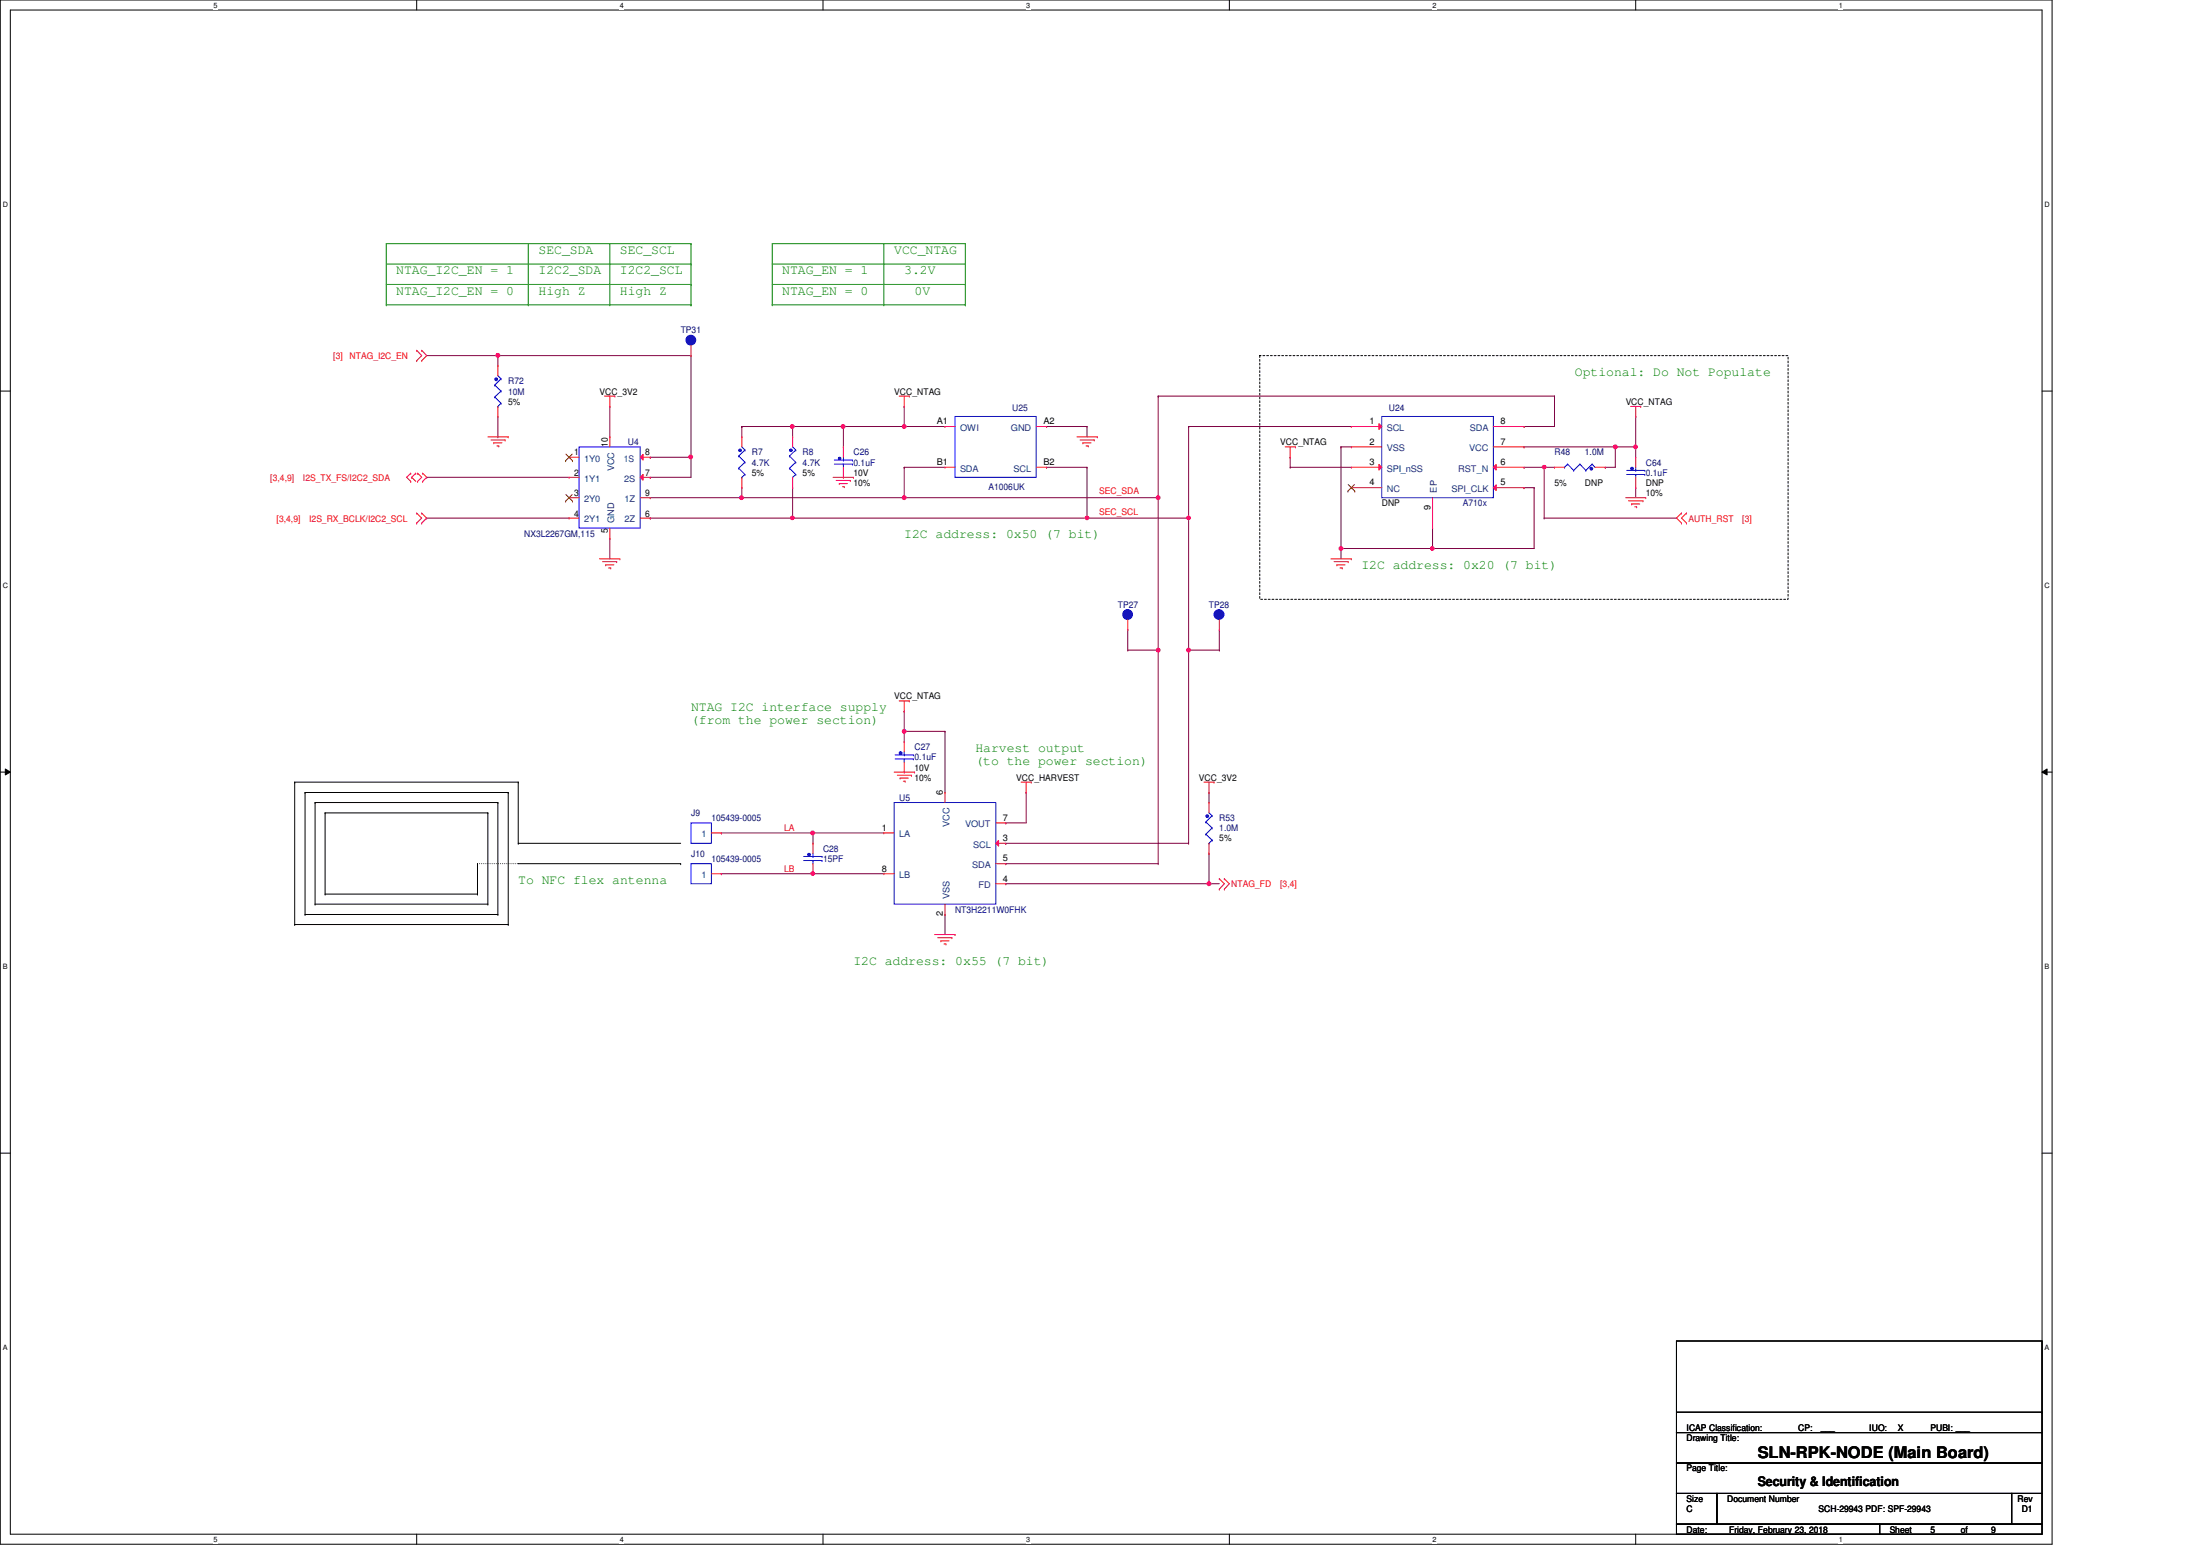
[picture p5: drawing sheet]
<svg xmlns="http://www.w3.org/2000/svg" width="297mm" height="210mm" viewBox="0 0 297 210" stroke-linecap="round" stroke-linejoin="round" font-family="sans-serif">
<path d="M0 0h277.1v208.4h-277.1zM1.4 1.4h274.3v205.7h-274.3z" fill="none" stroke="#000" stroke-width=".14"/>
<g fill="#fff">
<path d="M28.8 .1h.6v1.1h-.6z"/>
<path d="M28.8 207.2h.6v1.1h-.6z"/>
</g>
<path d="M56.3 0v1.4M56.3 207.1v1.3" fill="none" stroke="#000" stroke-width=".14"/>
<g fill="#fff">
<path d="M83.7 .1h.5v1.1h-.5z"/>
<path d="M83.7 207.2h.5v1.1h-.5z"/>
</g>
<path d="M111.1 0v1.4M111.1 207.1v1.3" fill="none" stroke="#000" stroke-width=".14"/>
<g fill="#fff">
<path d="M138.6 .1h.5v1.1h-.5z"/>
<path d="M138.6 207.2h.5v1.1h-.5z"/>
</g>
<path d="M166 0v1.4M166 207.1v1.3" fill="none" stroke="#000" stroke-width=".14"/>
<g fill="#fff">
<path d="M193.4 .1h.6v1.1h-.6z"/>
<path d="M193.4 207.2h.6v1.1h-.6z"/>
</g>
<path d="M220.8 0v1.4M220.8 207.1v1.3" fill="none" stroke="#000" stroke-width=".14"/>
<g fill="#fff">
<path d="M248.3 .1h.5v1.1h-.5z"/>
<path d="M248.3 207.2h.5v1.1h-.5z"/>
<path d="M.4 27.1h.7v1.1h-.7z"/>
<path d="M276.1 27.1h.7v1.1h-.7z"/>
<path d="M.4 78.5h.7v1.1h-.7z"/>
<path d="M276.1 78.5h.7v1.1h-.7z"/>
</g>
<path d="M0 52.8h1.4M275.7 52.8h1.4" fill="none" stroke="#000" stroke-width=".14"/>
<g fill="#fff">
<path d="M.4 129.9h.6v1.1h-.6z"/>
<path d="M276.1 129.9h.6v1.1h-.6z"/>
</g>
<path d="M0 104.2h1.4M.7 103.8l.7 .4-.7 .4zM275.7 104.2l.7-.4v.8zM275.7 104.2h1.4" fill="none" stroke="#000" stroke-width=".14"/>
<path d="M.7 103.8l.7 .4-.7 .4zM275.7 104.2l.7-.4v.8z" fill="#000"/>
<g fill="#fff">
<path d="M.4 181.4h.6v1.1h-.6z"/>
<path d="M276.1 181.4h.6v1.1h-.6z"/>
</g>
<g fill="none" stroke="#000" stroke-width=".14">
<path d="M39.8 105.6h.1M39.8 105.6h30.2M39.8 105.6v19.2M41.2 107h.1M41.2 107h27.4M41.2 107v16.4M42.5 108.3h.1M42.5 108.3h24.7M42.5 108.3v13.7M43.9 109.7h.1M43.9 109.7h22M43.9 109.7v11"/>
<path d="M64.5 116.6h.1M64.5 116.6v4.1M65.9 109.7h.1M65.9 109.7v12.3M67.2 108.3h.1M67.2 108.3v15.1M68.6 107h.1M68.6 107v17.8M70 113.8h.1M70 105.6h.1M70 113.8h21.9M70 105.6v8.2"/>
<path d="M70 116.6h21.9M91.9 116.6h.1M39.8 124.8h.1M39.8 124.8h28.8M41.2 123.4h.1M41.2 123.4h26M42.5 122h.1M42.5 122h23.4M43.9 120.7h.1M43.9 120.7h20.6M64.5 120.7h.1M65.9 122h.1"/>
<path d="M67.2 123.4h.1M68.6 124.8h.1M0 155.7h1.4M275.7 155.7h1.4"/>
</g>
<path d="M170.1 48h71.3v32.9h-71.3z" fill="none" stroke="#000" stroke-width=".14" stroke-dasharray=".3 .3"/>
<path d="M64.5 116.6h5.5M70 116.6h.1" fill="none" stroke="#000" stroke-width=".14" stroke-dasharray="0 .3"/>
<g fill="none" stroke="#008000" stroke-width=".14">
<path d="M52.2 35.6h41.1M52.2 38.4h41.1M71.3 32.9v8.2M82.3 32.9v8.2M93.3 38.4h.1M93.3 35.6h.1M93.3 32.9h.1M93.3 32.9h-41.1v8.2M93.3 32.9v8.2M104.3 35.6h26M104.3 38.4h26M119.3 32.9v8.2"/>
<path d="M130.3 32.9h.1M130.3 35.6h.1M130.3 38.4h.1M130.3 32.9h-26v8.2M130.3 32.9v8.2M52.2 41.1h.1M52.2 41.1h41.1M71.3 41.1h.1M82.3 41.1h.1M93.3 41.1h.1M104.3 41.1h.1M104.3 41.1h26"/>
<path d="M119.3 41.1h.1M130.3 41.1h.1"/>
</g>
<path d="M82.3 54.9h.1M82.3 54.9v4.1M122.1 57.6h.1M122.1 57.6h5.5M57.6 64.4h.1M57.6 69.9h.1M57.6 64.4h19.2M57.6 69.9h19.2M82.3 72.7h.1M82.3 72.7v2.7" fill="none" stroke="#800040" stroke-width=".14"/>
<circle cx="122.1" cy="57.6" r=".26" fill="#f0f"/>
<circle cx="122.1" cy="57.6" r=".26" fill="none" stroke="#f0f" stroke-width=".14"/>
<path d="M93.3 48v13.7M122.1 54.9h.1M122.1 54.9v2.7M93.3 61.7h.1" fill="none" stroke="#800040" stroke-width=".14"/>
<circle cx="93.3" cy="61.7" r=".26" fill="#f0f"/>
<circle cx="93.3" cy="61.7" r=".26" fill="none" stroke="#f0f" stroke-width=".14"/>
<g fill="none" stroke="#800040" stroke-width=".14">
<path d="M113.9 57.6h.1M113.9 57.6v2.7M87.8 64.4h.1M87.8 61.7h.1M87.8 67.2h.1M87.8 69.9h.1M87.8 61.7h5.5M87.8 67.2h12.4M87.8 69.9h19.2M93.3 61.7h.1M93.3 61.7v2.7h-5.5M122.1 63.1h.1"/>
<path d="M122.1 63.1v4.1M122.1 63.1h5.5M141.3 63.1h.1M141.3 63.1h5.5M146.8 63.1h.1M146.8 63.1v6.8"/>
</g>
<circle cx="113.8" cy="57.6" r=".26" fill="#f0f"/>
<circle cx="113.8" cy="57.6" r=".26" fill="none" stroke="#f0f" stroke-width=".14"/>
<path d="M100.2 57.6h.1M100.2 57.6h6.8M100.2 57.6v1.4M113.9 57.6h.1M113.9 57.6h8.2" fill="none" stroke="#800040" stroke-width=".14"/>
<circle cx="107" cy="57.6" r=".26" fill="#f0f"/>
<circle cx="107" cy="57.6" r=".26" fill="none" stroke="#f0f" stroke-width=".14"/>
<path d="M100.2 65.8h.1M100.2 67.2h.1M100.2 65.8v1.4M100.2 67.2h21.9" fill="none" stroke="#800040" stroke-width=".14"/>
<circle cx="100.1" cy="67.2" r=".26" fill="#f0f"/>
<circle cx="100.1" cy="67.2" r=".26" fill="none" stroke="#f0f" stroke-width=".14"/>
<path d="M107 57.6h.1M107 57.6v1.4M107 57.6h6.9M107 65.8h.1M107 69.9h.1M107 65.8v4.1M107 69.9h39.8" fill="none" stroke="#800040" stroke-width=".14"/>
<circle cx="146.8" cy="69.9" r=".25" fill="#f0f"/>
<circle cx="146.8" cy="69.9" r=".25" fill="none" stroke="#f0f" stroke-width=".14"/>
<circle cx="107" cy="69.9" r=".25" fill="#f0f"/>
<circle cx="107" cy="69.9" r=".25" fill="none" stroke="#f0f" stroke-width=".14"/>
<path d="M141.3 57.6h.1M141.3 57.6h5.5M146.8 57.6h.1M146.8 57.6v1.4M160.5 57.6h.1M160.5 57.6h22M160.5 57.6v12.3h-13.7M122.1 67.2h.1M122.1 67.2h34.3M146.8 69.9h.1" fill="none" stroke="#800040" stroke-width=".14"/>
<circle cx="156.4" cy="67.2" r=".26" fill="#f0f"/>
<circle cx="156.4" cy="67.2" r=".26" fill="none" stroke="#f0f" stroke-width=".14"/>
<circle cx="122.1" cy="67.2" r=".26" fill="#f0f"/>
<circle cx="122.1" cy="67.2" r=".26" fill="none" stroke="#f0f" stroke-width=".14"/>
<path d="M156.4 53.5h.1M156.4 53.5v13.7M156.4 53.5h53.5M209.9 53.5h.1M209.9 53.5v4.1M181.1 60.3h.1M181.1 74h.1M181.1 60.3h1.4M181.1 60.3v13.7M181.1 74h12.3M207.1 65.8h.1M207.1 65.8v8.2" fill="none" stroke="#800040" stroke-width=".14"/>
<path d="M193.2 73.9l.2-.1 .2 .1-.1 .3-.1 .1-.2-.1z" fill-rule="evenodd" fill="#f0f"/>
<path d="M193.2 73.9l.2-.1 .2 .1-.1 .3-.1 .1-.2-.1z" fill="none" stroke="#f0f" stroke-width=".14"/>
<circle cx="181.1" cy="74" r=".26" fill="#f0f"/>
<circle cx="181.1" cy="74" r=".26" fill="none" stroke="#f0f" stroke-width=".14"/>
<path d="M220.8 56.2h.1M220.8 56.2v5.5M181.1 74h.1M181.1 74v1.4M220.8 60.3h.1" fill="none" stroke="#800040" stroke-width=".14"/>
<path d="M220.7 60.1h.1l.2 .1v.3l-.2 .1-.1-.1z" fill-rule="evenodd" fill="#f0f"/>
<path d="M220.7 60.1h.1l.2 .1v.3l-.2 .1-.1-.1z" fill="none" stroke="#f0f" stroke-width=".14"/>
<path d="M208.5 63.1h.1M208.5 63.1h1.4M208.5 63.1v6.8M216.7 63.1h.1M218.1 60.3h.1M218.1 60.3v2.8h-1.4M218.1 60.3h2.7" fill="none" stroke="#800040" stroke-width=".14"/>
<circle cx="208.5" cy="63" r=".25" fill="#f0f"/>
<circle cx="208.5" cy="63" r=".25" fill="none" stroke="#f0f" stroke-width=".14"/>
<g fill="none" stroke="#800040" stroke-width=".14">
<path d="M174.2 63.1h.1M174.2 61.7h.1M174.2 63.1h8.3M174.2 61.7v1.4M208.5 69.9h.1M208.5 69.9h17.9M220.8 65.8h.1M220.8 65.8v1.4M122.1 96h.1M122.1 98.7h.1M122.1 96v4.1M122.1 98.7h5.5"/>
<path d="M109.8 112.4h.1M109.8 117.9h.1M109.8 112.4h9.5M109.8 117.9h9.5M109.8 112.4v1.4"/>
</g>
<circle cx="122.1" cy="98.7" r=".26" fill="#f0f"/>
<circle cx="122.1" cy="98.7" r=".26" fill="none" stroke="#f0f" stroke-width=".14"/>
<path d="M156.4 67.2v20.6M160.5 69.9v17.9M127.6 98.7h.1M127.6 98.7v8.3M156.4 87.8h.1M160.5 87.8h.1M135.8 116.6h.1M135.8 116.6h20.6" fill="none" stroke="#800040" stroke-width=".14"/>
<circle cx="160.5" cy="69.9" r=".25" fill="#f0f"/>
<circle cx="160.5" cy="69.9" r=".25" fill="none" stroke="#f0f" stroke-width=".14"/>
<path d="M135.8 113.8h.1M135.8 111.1h.1M135.8 119.3h.1M135.8 113.8h24.7M135.8 119.3h27.4M138.6 107h.1M138.6 107v4.1h-2.8M127.6 123.4h.1M127.6 123.4v2.8" fill="none" stroke="#800040" stroke-width=".14"/>
<circle cx="163.2" cy="119.3" r=".26" fill="#f0f"/>
<circle cx="163.2" cy="119.3" r=".26" fill="none" stroke="#f0f" stroke-width=".14"/>
<path d="M205.8 60.3h.1M205.8 60.3h12.3" fill="none" stroke="#800040" stroke-width=".14"/>
<circle cx="218.1" cy="60.3" r=".26" fill="#f0f"/>
<circle cx="218.1" cy="60.3" r=".26" fill="none" stroke="#f0f" stroke-width=".14"/>
<g fill="none" stroke="#800040" stroke-width=".14">
<path d="M205.8 57.6h.1M205.8 57.6h4.1M193.4 71.3h.1M193.4 74h.1M193.4 71.3v2.7M193.4 74h13.7M205.8 63.1h.1M205.8 65.8h.1M205.8 63.1h2.7M205.8 65.8h1.3M97.4 112.4h.1M97.4 112.4h12.4"/>
<path d="M163.2 107h.1M163.2 115.2h.1M163.2 119.3h.1M163.2 107v1.3M163.2 115.2v4.1M163.2 119.3h1.4"/>
</g>
<circle cx="109.7" cy="112.4" r=".26" fill="#f0f"/>
<circle cx="109.7" cy="112.4" r=".26" fill="none" stroke="#f0f" stroke-width=".14"/>
<path d="M97.4 117.9h.1M97.4 117.9h12.4" fill="none" stroke="#800040" stroke-width=".14"/>
<circle cx="109.7" cy="117.9" r=".25" fill="#f0f"/>
<circle cx="109.7" cy="117.9" r=".25" fill="none" stroke="#f0f" stroke-width=".14"/>
<path d="M152.3 87.8h.1M152.3 85v2.8M152.3 87.8h4.1M156.4 87.8h.1M156.4 87.8v28.8M156.4 116.6h.1" fill="none" stroke="#800040" stroke-width=".14"/>
<circle cx="156.4" cy="87.8" r=".26" fill="#f0f"/>
<circle cx="156.4" cy="87.8" r=".26" fill="none" stroke="#f0f" stroke-width=".14"/>
<path d="M160.5 87.8h.1M160.5 87.8h4.1M160.5 87.8v26M164.6 87.8h.1M164.6 85v2.8M160.5 113.8h.1" fill="none" stroke="#800040" stroke-width=".14"/>
<circle cx="160.5" cy="87.8" r=".26" fill="#f0f"/>
<circle cx="160.5" cy="87.8" r=".26" fill="none" stroke="#f0f" stroke-width=".14"/>
<path d="M57.6 48h35.7M67.2 48h.1M67.2 48v1.4M93.3 48h.1" fill="none" stroke="#800040" stroke-width=".14"/>
<circle cx="67.2" cy="48" r=".26" fill="#f0f"/>
<circle cx="67.2" cy="48" r=".26" fill="none" stroke="#f0f" stroke-width=".14"/>
<path d="M67.2 59h.1M67.2 56.2v2.8" fill="none" stroke="#800040" stroke-width=".14"/>
<g fill="none" stroke="#f00" stroke-width=".14">
<path d="M56.3 48.7h.1M56.3 47.3h.1M56.3 47.3l.6 .7-.6 .7M56.9 47.3h.1M56.9 48.7h.1M56.9 47.3l.7 .7-.7 .7M65.9 59h2.7M66.3 59.4h1.9M66.7 59.8h.1M66.7 59.8h1.1M68.2 59.4h.1M68.6 59h.1"/>
<path d="M81.6 53.5h1.4M82.3 54.9h.1M82.3 53.5v1.4M83 53.5h.1M121.4 53.5h1.4M122.1 54.9h.1M122.1 53.5v1.4M122.8 53.5h.1M145.4 59h2.8M145.8 59.4h1.9M146.2 59.8h.1M146.2 59.8h1.1"/>
<path d="M147.7 59.4h.1M148.2 59h.1M220.2 54.9h1.3M220.8 56.2h.1M220.8 54.9v1.3M221.5 54.9h.1M55.5 65h.1M55.5 63.9h.1M55.5 63.9l-.6 .5 .6 .6M55.6 64.4h.1M55.6 64.4l.5 .6M56.1 63.9h.1"/>
<path d="M56.1 63.9l-.5 .5M56.3 70.6h.1M56.3 69.3h.1M56.3 69.3l.6 .6-.6 .7M56.4 63.9h.1M56.4 65h.1M56.4 63.9l.5 .5-.5 .6M56.9 69.3h.1M56.9 70.6h.1M56.9 69.3l.7 .6-.7 .7M57.1 63.9h.1M57.1 65h.1"/>
<path d="M57.1 63.9l.5 .5-.5 .6M67.1 60.2h.2M67.3 60.2h.1M80.9 75.4h2.8M81.4 75.8h1.9M81.8 76.2h.1M81.8 76.2h1.1M82.2 76.7h.3M82.5 76.7h.1M83.3 75.8h.1M83.7 75.4h.1M112.5 64.4h2.7"/>
<path d="M112.9 64.9h1.9M113.3 65.3h.1M113.3 65.3h1.1M113.7 65.7h.3M114 65.7h.1M114.8 64.9h.1M115.2 64.4h.1M146.6 60.2h.3M146.9 60.2h.1M173.5 60.3h1.4M174.2 61.7h.1M174.2 60.3v1.4"/>
<path d="M174.9 60.3h.1M179.7 75.4h2.8M180.1 75.8h1.9M180.5 76.2h.1M180.5 76.2h1.1M180.9 76.7h.3M181.2 76.7h.1M182 75.8h.1M182.5 75.4h.1M219.5 67.2h2.7M219.9 67.6h1.9M220.3 68h.1"/>
<path d="M220.3 68h1.1M220.7 68.4h.3M221 68.4h.1M221.8 67.6h.1M222.2 67.2h.1M227 69.3h.1M227 70.6h.1M227 69.3l-.6 .6 .6 .7M227.7 70.6h.1M227.7 69.3h.1M227.7 69.3l-.7 .6 .7 .7M121.4 94.6h1.4"/>
<path d="M122.1 96h.1M122.1 94.6v1.4M122.8 94.6h.1M120.7 104.2h2.8M121.2 104.6h1.9M121.5 105h.1M121.5 105h1.1M122 105.5h.2M122.2 105.5h.1M123.1 104.6h.1M123.5 104.2h.1M137.9 105.6h1.3"/>
<path d="M138.6 107h.1M138.6 105.6v1.4M139.2 105.6h.1M162.6 105.6h1.3M163.2 107h.1M163.2 105.6v1.4M163.9 105.6h.1M164.6 118.6h.1M164.6 118.6l.7 .7-.7 .7M165.3 118.6h.1M165.3 118.6l.7 .7-.7 .7M126.2 126.2h2.7"/>
<path d="M126.6 126.6h1.9M127 127h.1M127 127h1.1M127.5 127.4h.2M127.7 127.4h.1M128.5 126.6h.1M128.9 126.2h.1M164.6 120h.1M165.3 120h.1"/>
</g>
<path d="M226.4 193.4h49.3v4.1h-49.3zM226.4 197.5h49.3v4.1h-49.3zM226.4 181h49.3v12.4h-49.3zM226.4 190.6h49.3M275.7 190.6h.1M226.4 201.6h5.4v4.1h-5.4zM226.4 205.7h27.4v1.4h-27.4zM231.8 201.6h39.8v4.1h-39.8zM253.8 205.7h21.9v1.4h-21.9zM271.6 201.6h4.1v4.1h-4.1z" fill="none" stroke="#000" stroke-width=".14"/>
<path d="M120.9 102.4h2.4M120.9 101.9h2.4M122.1 102.4h.1M122.1 102.4v.5M123.3 102.4h.1M123.3 101.9h.1" fill="none" stroke="#00f" stroke-width=".14"/>
<path d="M121.5 101.5h.2v.3l-.1 .1-.1-.1z" fill-rule="evenodd" fill="#00f"/>
<path d="M108.5 116.2h2.5M108.5 115.6h2.5M109.8 116.2h.1M109.8 116.2v.4M111 116.2h.1M111 115.6h.1M121.5 101.5h.2v.3l-.1 .1-.1-.1zM122.1 101.9h.1M122.1 101.5v.4" fill="none" stroke="#00f" stroke-width=".14"/>
<path d="M122.1 100.1h.1M122.1 104.2h.1M122.1 100.1v1.4M122.1 102.9v1.3" fill="none" stroke="#f00" stroke-width=".14"/>
<path d="M109.1 115.2h.3v.3l-.2 .1-.1-.1z" fill-rule="evenodd" fill="#00f"/>
<path d="M109.1 115.2h.3v.3l-.2 .1-.1-.1zM109.8 115.6h.1M109.8 115.2v.4" fill="none" stroke="#00f" stroke-width=".14"/>
<path d="M109.8 113.8h.1M109.8 117.9h.1M109.8 113.8v1.4M109.8 116.6v1.3" fill="none" stroke="#f00" stroke-width=".14"/>
<circle cx="93.3" cy="45.9" r=".66" fill="#00f"/>
<g fill="none" stroke="#00f" stroke-width=".14">
<path d="M120.7 108.3h13.7v13.7h-13.7z"/>
<circle cx="93.3" cy="45.9" r=".66"/>
</g>
<path d="M93.3 48h.1M93.3 46.6v1.4M119.3 112.4h.1M119.3 112.4h1.4M127.6 123.4h.1M127.6 122v1.4" fill="none" stroke="#f00" stroke-width=".14"/>
<path d="M134.4 113.8l.4-.3v.7z" fill="#f00"/>
<g fill="none" stroke="#f00" stroke-width=".14">
<path d="M119.3 117.9h.1M119.3 117.9h1.4M127.6 107h.1M127.6 107v1.3M134.4 113.8l.4-.3v.7zM134.4 113.8h1.4M134.4 119.3h1.4M134.4 116.6h1.4M134.4 111.1h1.4M135.8 113.8h.1M135.8 119.3h.1M135.8 116.6h.1"/>
<path d="M135.8 111.1h.1"/>
</g>
<path d="M99.7 61.6h.1M99.7 63.2h.1M99.7 61.6l.9 .8M99.7 63.2l.9 .9M100.2 64.4h.1M100.2 60.3l.4 .4M100.6 60.7h.1M100.6 62.4h.1M100.6 64.1h.1M100.6 60.7l-.9 .9M100.6 62.4l-.9 .8M100.6 64.1l-.4 .3" fill="none" stroke="#00f" stroke-width=".14"/>
<path d="M99.8 60.7h.3v.2h-.3z" fill-rule="evenodd" fill="#00f"/>
<path d="M99.8 60.7h.3v.2h-.3z" fill="none" stroke="#00f" stroke-width=".14"/>
<path d="M100.2 59h.1M100.2 59v1.3M100.2 65.8h.1M100.2 64.4v1.4" fill="none" stroke="#f00" stroke-width=".14"/>
<circle cx="152.2" cy="83" r=".66" fill="#00f"/>
<g fill="none" stroke="#00f" stroke-width=".14">
<path d="M112.6 62.7h2.5M112.6 62.1h2.5M113.9 62.7h.1M113.9 62.7v.4M115.1 62.7h.1M115.1 62.1h.1"/>
<circle cx="152.2" cy="83" r=".66"/>
</g>
<path d="M152.3 85h.1M152.3 83.7v1.3" fill="none" stroke="#f00" stroke-width=".14"/>
<path d="M113.2 61.8h.3v.2h-.3z" fill-rule="evenodd" fill="#00f"/>
<path d="M113.2 61.8h.3v.2h-.3zM113.9 62.1h.1M113.9 61.7v.4" fill="none" stroke="#00f" stroke-width=".14"/>
<path d="M113.9 60.3h.1M113.9 64.4h.1M113.9 60.3v1.4M113.9 63.1v1.3" fill="none" stroke="#f00" stroke-width=".14"/>
<circle cx="164.6" cy="83" r=".67" fill="#00f"/>
<g fill="none" stroke="#00f" stroke-width=".14">
<path d="M106.6 61.6h.1M106.6 63.2h.1M106.6 61.6l.8 .8M106.6 63.2l.8 .9M107 64.4h.1M107 60.3l.4 .4M107.4 60.7h.1M107.4 62.4h.1M107.4 64.1h.1M107.4 60.7l-.8 .9M107.4 62.4l-.8 .8M107.4 64.1l-.4 .3"/>
<circle cx="164.6" cy="83" r=".67"/>
</g>
<path d="M164.6 85h.1M164.6 83.7v1.3" fill="none" stroke="#f00" stroke-width=".14"/>
<path d="M106.6 60.7h.3v.2h-.3z" fill-rule="evenodd" fill="#00f"/>
<g fill="none" stroke="#00f" stroke-width=".14">
<path d="M106.6 60.7h.3v.2h-.3zM162.8 111h.1M162.8 112.6h.1M162.8 111l.9 .8M162.8 112.6l.9 .8M163.2 113.8h.1M163.2 109.7l.5 .4M163.7 110.1h.1M163.7 111.8h.1M163.7 113.4h.1M163.7 110.1l-.9 .9M163.7 111.8l-.9 .8"/>
<path d="M163.7 113.4l-.5 .4"/>
</g>
<path d="M107 59h.1M107 59v1.3M107 65.8h.1M107 64.4v1.4" fill="none" stroke="#f00" stroke-width=".14"/>
<path d="M162.9 110h.2v.3l-.1 .1-.1-.1z" fill-rule="evenodd" fill="#00f"/>
<g fill="none" stroke="#00f" stroke-width=".14">
<path d="M211.2 63.1h.1M211.7 62.7h.1M211.7 62.7l.8 .8M211.7 62.7l-.5 .4M212.5 63.5h.1M213.3 62.7h.1M213.3 62.7l.8 .8M213.3 62.7l-.8 .8M214.1 63.5h.1M215 62.7h.1M215 62.7l.3 .4M215 62.7l-.9 .8"/>
<path d="M162.9 110h.2v.3l-.1 .1-.1-.1z"/>
</g>
<path d="M163.2 108.3h.1M163.2 115.2h.1M163.2 108.3v1.4M163.2 113.8v1.4" fill="none" stroke="#f00" stroke-width=".14"/>
<path d="M214.7 63.1h.3v.3l-.2 .1-.1-.1z" fill-rule="evenodd" fill="#00f"/>
<path d="M128.9 56.2h11v8.2h-11zM186.6 56.2h15v11h-15zM214.7 63.1h.3v.3l-.2 .1-.1-.1zM93.3 111.1h2.8v2.7h-2.8z" fill="none" stroke="#00f" stroke-width=".14"/>
<g fill="none" stroke="#f00" stroke-width=".14">
<path d="M127.6 57.6h.1M127.6 57.6h1.3M139.9 57.6h1.4M141.3 57.6h.1M127.6 63.1h.1M127.6 63.1h1.3M139.9 63.1h1.4M141.3 63.1h.1M209.9 63.1h.1M209.9 63.1h1.3M215.3 63.1h1.4M216.7 63.1h.1"/>
<path d="M96.1 112.4h1.3M97.4 112.4h.1"/>
</g>
<path d="M186.2 57.2l.4 .4-.4 .4z" fill="#f00"/>
<path d="M182.5 57.6h.1M182.5 57.6h4.1M186.2 57.2l.4 .4-.4 .4zM182.5 60.3h.1M182.5 60.3h4.1" fill="none" stroke="#f00" stroke-width=".14"/>
<path d="M186.2 62.7l.4 .4-.4 .4z" fill="#f00"/>
<path d="M182.5 63.1h.1M182.5 65.8h.1M182.5 63.1h4.1M182.5 65.8h4.1M186.2 62.7l.4 .4-.4 .4z" fill="none" stroke="#f00" stroke-width=".14"/>
<path d="M182 66.3h.1M182 65.4l.9 .9M182.9 65.4l-.9 .9M182.9 66.3h.1" fill="none" stroke="#804000" stroke-width=".14"/>
<path d="M201.6 65.8l.4-.4v.8z" fill="#f00"/>
<path d="M201.6 65.8l.4-.4v.8zM201.6 65.8h4.2M205.8 65.8h.1" fill="none" stroke="#f00" stroke-width=".14"/>
<path d="M201.6 63.1l.4-.4v.8z" fill="#f00"/>
<g fill="none" stroke="#f00" stroke-width=".14">
<path d="M201.6 57.6h4.2M205.8 57.6h.1M76.8 61.7h.1M76.8 64.4h.1M76.8 61.7h1.4M76.8 64.4h1.4M86.4 67.2h1.4M87.8 67.2h.1M193.4 71.3h.1M193.4 67.2v4.1M201.6 63.1l.4-.4v.8zM201.6 63.1h4.2"/>
<path d="M201.6 60.3h4.2M205.8 63.1h.1M205.8 60.3h.1"/>
</g>
<path d="M78.2 60.3h8.2v11h-8.2z" fill="none" stroke="#00f" stroke-width=".14"/>
<path d="M76.4 62.2h.1M76.4 61.3l.9 .9M77.3 61.3l-.9 .9M77.3 62.2h.1" fill="none" stroke="#804000" stroke-width=".14"/>
<path d="M86.8 61.3v.8l-.4-.4z" fill="#f00"/>
<path d="M82.3 59h.1M82.3 59v1.3M82.3 72.7h.1M82.3 71.3v1.4M86.4 61.7h1.4M86.8 61.3v.8l-.4-.4zM87.8 61.7h.1" fill="none" stroke="#f00" stroke-width=".14"/>
<path d="M86.8 64.1v.7l-.4-.4z" fill="#f00"/>
<path d="M76.8 67.2h.1M76.8 69.9h.1M76.8 67.2h1.4M76.8 69.9h1.4M86.4 64.4h1.4M86.4 69.9h1.4M86.8 64.1v.7l-.4-.4zM87.8 64.4h.1M87.8 69.9h.1" fill="none" stroke="#f00" stroke-width=".14"/>
<path d="M76.4 67.6h.1M76.4 66.8l.9 .8M77.3 66.8l-.9 .8M77.3 67.6h.1" fill="none" stroke="#804000" stroke-width=".14"/>
<path d="M66.8 52h.1M66.8 53.6h.1M66.8 52l.8 .8M66.8 53.6l.8 .8M67.2 54.9h.1M67.2 50.7l.4 .4M67.6 51.1h.1M67.6 52.8h.1M67.6 54.4h.1M67.6 51.1l-.8 .9M67.6 52.8l-.8 .8M67.6 54.4l-.4 .5" fill="none" stroke="#00f" stroke-width=".14"/>
<path d="M66.9 51.1h.2v.2l-.1 .1-.1-.1z" fill-rule="evenodd" fill="#00f"/>
<path d="M66.9 51.1h.2v.2l-.1 .1-.1-.1zM219.6 64.1h2.5M219.6 63.5h2.5M220.8 64.1h.1M220.8 64.1v.3M222.1 64.1h.1M222.1 63.5h.1M93.3 116.6h2.8v2.7h-2.8z" fill="none" stroke="#00f" stroke-width=".14"/>
<path d="M67.2 49.4h.1M67.2 56.2h.1M67.2 49.4v1.3M67.2 54.9v1.3M96.1 117.9h1.3M97.4 117.9h.1" fill="none" stroke="#f00" stroke-width=".14"/>
<path d="M220.2 63.1h.3v.3l-.2 .1-.1-.1z" fill-rule="evenodd" fill="#00f"/>
<path d="M220.2 63.1h.3v.3l-.2 .1-.1-.1zM220.8 63.5h.1M220.8 63.1v.4" fill="none" stroke="#00f" stroke-width=".14"/>
<path d="M220.8 61.7h.1M220.8 65.8h.1M220.8 61.7v1.4M220.8 64.4v1.4" fill="none" stroke="#f00" stroke-width=".14"/>
<circle cx="122.1" cy="57.6" r=".26" fill="#f0f"/>
<circle cx="122.1" cy="57.6" r=".26" fill="none" stroke="#f0f" stroke-width=".14"/>
<circle cx="93.3" cy="61.7" r=".26" fill="#f0f"/>
<circle cx="93.3" cy="61.7" r=".26" fill="none" stroke="#f0f" stroke-width=".14"/>
<circle cx="113.8" cy="57.6" r=".26" fill="#f0f"/>
<circle cx="113.8" cy="57.6" r=".26" fill="none" stroke="#f0f" stroke-width=".14"/>
<circle cx="107" cy="57.6" r=".26" fill="#f0f"/>
<circle cx="107" cy="57.6" r=".26" fill="none" stroke="#f0f" stroke-width=".14"/>
<circle cx="100.1" cy="67.2" r=".26" fill="#f0f"/>
<circle cx="100.1" cy="67.2" r=".26" fill="none" stroke="#f0f" stroke-width=".14"/>
<circle cx="146.8" cy="69.9" r=".25" fill="#f0f"/>
<circle cx="146.8" cy="69.9" r=".25" fill="none" stroke="#f0f" stroke-width=".14"/>
<circle cx="107" cy="69.9" r=".25" fill="#f0f"/>
<circle cx="107" cy="69.9" r=".25" fill="none" stroke="#f0f" stroke-width=".14"/>
<circle cx="156.4" cy="67.2" r=".26" fill="#f0f"/>
<circle cx="156.4" cy="67.2" r=".26" fill="none" stroke="#f0f" stroke-width=".14"/>
<circle cx="122.1" cy="67.2" r=".26" fill="#f0f"/>
<circle cx="122.1" cy="67.2" r=".26" fill="none" stroke="#f0f" stroke-width=".14"/>
<path d="M193.2 73.9l.2-.1 .2 .1-.1 .3-.1 .1-.2-.1z" fill-rule="evenodd" fill="#f0f"/>
<path d="M193.2 73.9l.2-.1 .2 .1-.1 .3-.1 .1-.2-.1z" fill="none" stroke="#f0f" stroke-width=".14"/>
<circle cx="181.1" cy="74" r=".26" fill="#f0f"/>
<circle cx="181.1" cy="74" r=".26" fill="none" stroke="#f0f" stroke-width=".14"/>
<path d="M220.7 60.1h.1l.2 .1v.3l-.2 .1-.1-.1z" fill-rule="evenodd" fill="#f0f"/>
<path d="M220.7 60.1h.1l.2 .1v.3l-.2 .1-.1-.1z" fill="none" stroke="#f0f" stroke-width=".14"/>
<circle cx="208.5" cy="63" r=".25" fill="#f0f"/>
<circle cx="208.5" cy="63" r=".25" fill="none" stroke="#f0f" stroke-width=".14"/>
<circle cx="122.1" cy="98.7" r=".26" fill="#f0f"/>
<circle cx="122.1" cy="98.7" r=".26" fill="none" stroke="#f0f" stroke-width=".14"/>
<circle cx="160.5" cy="69.9" r=".25" fill="#f0f"/>
<circle cx="160.5" cy="69.9" r=".25" fill="none" stroke="#f0f" stroke-width=".14"/>
<circle cx="163.2" cy="119.3" r=".26" fill="#f0f"/>
<circle cx="163.2" cy="119.3" r=".26" fill="none" stroke="#f0f" stroke-width=".14"/>
<circle cx="218.1" cy="60.3" r=".26" fill="#f0f"/>
<circle cx="218.1" cy="60.3" r=".26" fill="none" stroke="#f0f" stroke-width=".14"/>
<circle cx="109.7" cy="112.4" r=".26" fill="#f0f"/>
<circle cx="109.7" cy="112.4" r=".26" fill="none" stroke="#f0f" stroke-width=".14"/>
<circle cx="109.7" cy="117.9" r=".25" fill="#f0f"/>
<circle cx="109.7" cy="117.9" r=".25" fill="none" stroke="#f0f" stroke-width=".14"/>
<circle cx="156.4" cy="87.8" r=".26" fill="#f0f"/>
<circle cx="156.4" cy="87.8" r=".26" fill="none" stroke="#f0f" stroke-width=".14"/>
<circle cx="160.5" cy="87.8" r=".26" fill="#f0f"/>
<circle cx="160.5" cy="87.8" r=".26" fill="none" stroke="#f0f" stroke-width=".14"/>
<circle cx="67.2" cy="48" r=".26" fill="#f0f"/>
<circle cx="67.2" cy="48" r=".26" fill="none" stroke="#f0f" stroke-width=".14"/>
<text font-size="2.2" x="237.3" y="196.8">SLN-RPK-NODE (Main Board)</text>
<g font-size="1.8" fill="#008000">
<text x="72.7" y="34.3">SEC_SDA</text>
<text x="83.7" y="34.3">SEC_SCL</text>
<text x="120.7" y="34.3">VCC_NTAG</text>
<text x="53.5" y="39.8">NTAG_I2C_EN = 0</text>
<text x="53.5" y="37">NTAG_I2C_EN = 1</text>
<text x="72.7" y="39.8">High Z</text>
<text x="72.7" y="37">I2C2_SDA</text>
<text x="83.7" y="39.8">High Z</text>
<text x="83.7" y="37">I2C2_SCL</text>
<text x="105.6" y="37">NTAG_EN = 1</text>
<text x="105.6" y="39.8">NTAG_EN = 0</text>
<text x="122.1" y="37">3.2V</text>
<text x="123.5" y="39.8">0V</text>
<text x="212.6" y="50.8">Optional: Do Not Populate</text>
<text x="122.1" y="72.7">I2C address: 0x50 (7 bit)</text>
<text x="183.8" y="76.8">I2C address: 0x20 (7 bit)</text>
<text x="93.3" y="96">NTAG I2C interface supply</text>
<text x="93.3" y="97.8">(from the power section)</text>
<text x="131.7" y="101.5">Harvest output</text>
<text x="131.7" y="103.3">(to the power section)</text>
<text x="70" y="119.3">To NFC flex antenna</text>
<text x="115.2" y="130.3">I2C address: 0x55 (7 bit)</text>
</g>
<text font-size="1.8" x="237.3" y="200.5">Security &amp; Identification</text>
<g font-size="1.2" fill="#000080">
<text x="91.9" y="45">TP31</text>
<text x="68.6" y="51.9">R72</text>
<text x="68.6" y="53.3">10M</text>
<text x="136.6" y="55.5">U25</text>
<text x="187.5" y="55.5">U24</text>
<text x="84.8" y="60.1">U4</text>
<text x="101.5" y="61.5">R7</text>
<text x="101.5" y="62.9">4.7K</text>
<text x="108.4" y="61.5">R8</text>
<text x="108.4" y="62.9">4.7K</text>
<text x="115.2" y="61.5">C26</text>
<text x="115.2" y="62.9">0.1uF</text>
<text x="209.9" y="61.5">R48</text>
<text x="214" y="61.5">1.0M</text>
<text x="222.2" y="62.9">C64</text>
<text x="222.2" y="64.2">0.1uF</text>
<text x="133.5" y="66.1">A1006UK</text>
<text x="197.5" y="68.3">A710x</text>
<text x="70.8" y="72.4">NX3L2267GM,115</text>
<text x="150.9" y="82">TP27</text>
<text x="163.2" y="82">TP28</text>
<text x="123.5" y="101.3">C27</text>
<text x="123.5" y="102.6">0.1uF</text>
<text x="93.3" y="110.2">J9</text>
<text x="96.1" y="110.9">105439-0005</text>
<text x="121.4" y="108.1">U5</text>
<text x="164.6" y="110.9">R53</text>
<text x="164.6" y="112.2">1.0M</text>
<text x="93.3" y="115.7">J10</text>
<text x="96.1" y="116.3">105439-0005</text>
<text x="111.1" y="115">C28</text>
<text x="111.1" y="116.3">15PF</text>
<text x="128.9" y="123.2">NT3H2211W0FHK</text>
</g>
<g font-size="1.2" fill="#f00">
<text x="45" y="48.4">[3]</text>
<text x="47.2" y="48.4">NTAG_I2C_EN</text>
<text x="36.5" y="64.9">[3,4,9]</text>
<text x="40.9" y="64.9">I2S_TX_FS/I2C2_SDA</text>
<text x="37.3" y="70.4">[3,4,9]</text>
<text x="41.7" y="70.4">I2S_RX_BCLK/I2C2_SCL</text>
<text x="148.4" y="69.5">SEC_SCL</text>
<text x="148.4" y="66.7">SEC_SDA</text>
<text x="228" y="70.4">AUTH_RST</text>
<text x="235.2" y="70.4">[3]</text>
<text x="105.9" y="112.2">LA</text>
<text x="105.9" y="117.7">LB</text>
<text x="166.2" y="119.8">NTAG_FD</text>
<text x="172.8" y="119.8">[3,4]</text>
</g>
<g font-size="1.2">
<text x="80.9" y="53.3">VCC_3V2</text>
<text x="120.7" y="53.3">VCC_NTAG</text>
<text x="68.6" y="54.6">5%</text>
<text x="126.5" y="57.3">A1</text>
<text x="140.9" y="57.3">A2</text>
<text x="184.9" y="57.3">1</text>
<text x="202.6" y="57.3">8</text>
<text x="219.5" y="54.6">VCC_NTAG</text>
<text x="77.5" y="61.5">1</text>
<text x="77.5" y="64.2">2</text>
<text x="82.1" y="60.3" transform="rotate(-90 82.1 60.3)">10</text>
<text x="87.1" y="61.5">8</text>
<text x="87.1" y="64.2">7</text>
<text x="101.5" y="64.2">5%</text>
<text x="108.4" y="64.2">5%</text>
<text x="115.2" y="65.6">10%</text>
<text x="115.2" y="64.2">10V</text>
<text x="126.5" y="62.8">B1</text>
<text x="140.9" y="62.8">B2</text>
<text x="172.8" y="60.1">VCC_NTAG</text>
<text x="184.9" y="60">2</text>
<text x="184.9" y="62.8">3</text>
<text x="184.9" y="65.5">4</text>
<text x="202.6" y="65.5">5</text>
<text x="202.6" y="62.8">6</text>
<text x="202.6" y="60">7</text>
<text x="209.9" y="65.6">5%</text>
<text x="214" y="65.6">DNP</text>
<text x="222.2" y="65.6">DNP</text>
<text x="77.5" y="67">3</text>
<text x="77.5" y="69.7">4</text>
<text x="87.1" y="67">9</text>
<text x="87.1" y="69.7">6</text>
<text x="186.6" y="68.3">DNP</text>
<text x="193.1" y="68.8" transform="rotate(-90 193.1 68.8)">9</text>
<text x="222.2" y="67">10%</text>
<text x="82.1" y="72" transform="rotate(-90 82.1 72)">5</text>
<text x="120.7" y="94.4">VCC_NTAG</text>
<text x="123.5" y="105.4">10%</text>
<text x="123.5" y="104">10V</text>
<text x="127.3" y="107.4" transform="rotate(-90 127.3 107.4)">6</text>
<text x="137.2" y="105.4">VCC_HARVEST</text>
<text x="161.9" y="105.4">VCC_3V2</text>
<text x="119.1" y="112.1">1</text>
<text x="135.4" y="113.5">3</text>
<text x="135.4" y="110.8">7</text>
<text x="164.6" y="113.6">5%</text>
<text x="119.1" y="117.6">8</text>
<text x="135.4" y="119">4</text>
<text x="135.4" y="116.3">5</text>
<text x="127.3" y="123.7" transform="rotate(-90 127.3 123.7)">2</text>
<text x="227.7" y="194.5">Drawing Title:</text>
<text x="227.7" y="193.2">ICAP Classification:</text>
<text x="242.8" y="193.2">CP:</text>
<text x="245.8" y="193">___</text>
<text x="252.4" y="193.2">IUO:</text>
<text x="256.2" y="193.2">X</text>
<text x="260.6" y="193.2">PUBI: ___</text>
<text x="227.7" y="202.7">Size</text>
<text x="227.7" y="198.6">Page Title:</text>
<text x="233.2" y="202.7">Document Number</text>
<text x="272.4" y="202.7">Rev</text>
<text x="227.7" y="206.9">Date:</text>
<text x="227.7" y="204.1">C</text>
<text x="233.5" y="206.9">Friday, February 23, 2018</text>
<text x="245.5" y="204.1">SCH-29943 PDF: SPF-29943</text>
<text x="255.1" y="206.9">Sheet</text>
<text x="260.6" y="206.9">5</text>
<text x="264.7" y="206.9">of</text>
<text x="268.9" y="206.9">9</text>
<text x="273" y="204.1">D1</text>
</g>
<g font-size="1.2" fill="#004080">
<text x="129.6" y="58.2">OWI</text>
<text x="136.5" y="58.2">GND</text>
<text x="187.2" y="58.2">SCL</text>
<text x="198.5" y="58.2">SDA</text>
<text x="78.9" y="62.3">1Y0</text>
<text x="78.9" y="65">1Y1</text>
<text x="82.9" y="63.6" transform="rotate(-90 82.9 63.6)">VCC</text>
<text x="84.2" y="62.3">1S</text>
<text x="84.3" y="65">2S</text>
<text x="129.6" y="63.7">SDA</text>
<text x="136.9" y="63.7">SCL</text>
<text x="187.2" y="60.9">VSS</text>
<text x="187.2" y="63.7">SPI_nSS</text>
<text x="196.9" y="63.7">RST_N</text>
<text x="198.4" y="60.9">VCC</text>
<text x="78.9" y="67.8">2Y0</text>
<text x="78.9" y="70.5">2Y1</text>
<text x="82.9" y="70.6" transform="rotate(-90 82.9 70.6)">GND</text>
<text x="84.3" y="67.8">1Z</text>
<text x="84.3" y="70.5">2Z</text>
<text x="187.2" y="66.4">NC</text>
<text x="194" y="66.5" transform="rotate(-90 194 66.5)">EP</text>
<text x="196" y="66.4">SPI_CLK</text>
<text x="94.7" y="113">1</text>
<text x="121.4" y="113">LA</text>
<text x="128.2" y="111.6" transform="rotate(-90 128.2 111.6)">VCC</text>
<text x="130.3" y="111.7">VOUT</text>
<text x="94.7" y="118.5">1</text>
<text x="121.4" y="118.5">LB</text>
<text x="131.3" y="117.2">SDA</text>
<text x="131.4" y="114.4">SCL</text>
<text x="132.1" y="119.9">FD</text>
<text x="128.2" y="121.4" transform="rotate(-90 128.2 121.4)">VSS</text>
</g>
<g font-size="1">
<text x="28.8" y="1">5</text>
<text x="83.7" y="1">4</text>
<text x="138.6" y="1">3</text>
<text x="193.4" y="1">2</text>
<text x="248.3" y="1">1</text>
<text x=".4" y="27.9">D</text>
<text x="276.1" y="27.9">D</text>
<text x=".4" y="79.4">C</text>
<text x="276.1" y="79.4">C</text>
<text x=".4" y="130.8">B</text>
<text x="276.1" y="130.8">B</text>
<text x=".4" y="182.2">A</text>
<text x="276.1" y="182.2">A</text>
<text x="28.8" y="208.1">5</text>
<text x="83.7" y="208.1">4</text>
<text x="138.6" y="208.1">3</text>
<text x="193.4" y="208.1">2</text>
<text x="248.3" y="208.1">1</text>
</g>
</svg>
